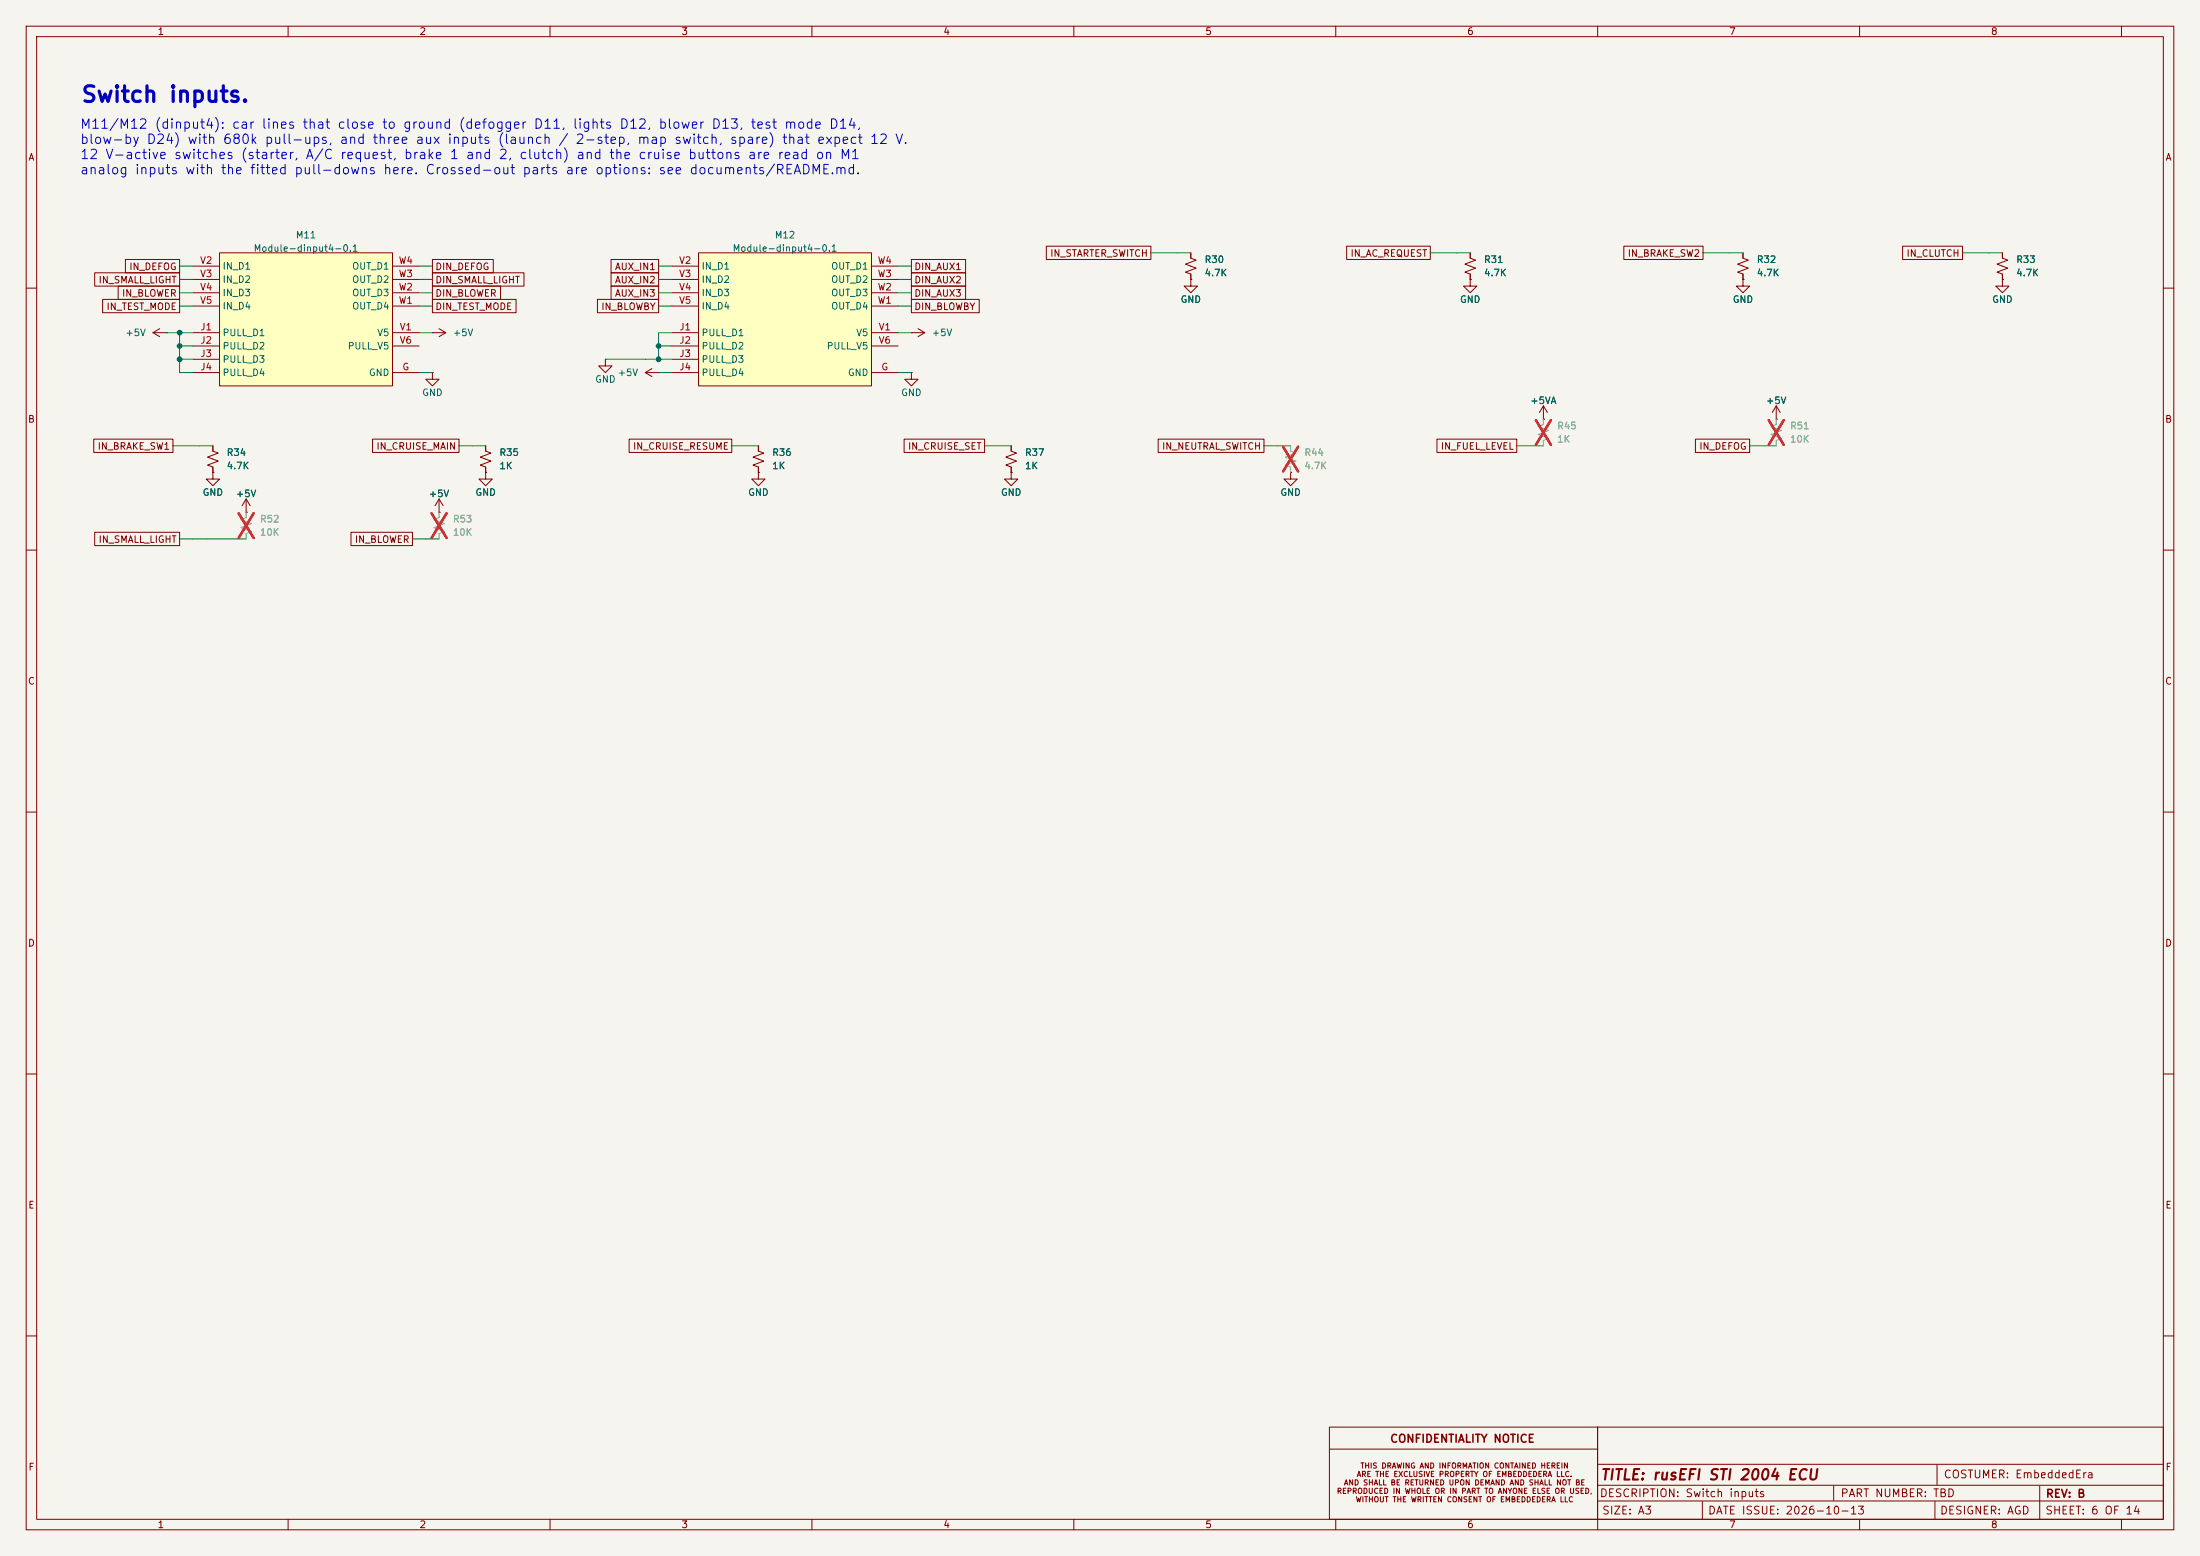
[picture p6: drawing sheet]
<svg xmlns="http://www.w3.org/2000/svg" width="420mm" height="297mm" viewBox="0 0 420 297" stroke-linecap="round" stroke-linejoin="round" font-family="sans-serif">
<path d="M0 0h420v297h-420z" fill="#f5f4ef" stroke="#f5f4ef" stroke-width=".19"/>
<g fill="none" stroke="#840000" stroke-width=".19">
<path d="M5 5h410v287h-410zM7 7h406v283h-406zM55 5v2M105 5v2M155 5v2M205 5v2M255 5v2M305 5v2M355 5v2M405 5v2M5 55h2M413 55h2"/>
<path d="M123.2 71.1l1.3 .8M123.2 71.1h2.5M124.5 70.4l-1.3 .7M125.7 71.1h.1M47 97.8h.1M47 95.3l-.8 1.2M47 95.3l.8 1.2M47 95.3v2.5M5 105h2M413 105h2M5 155h2M413 155h2"/>
<path d="M5 205h2M413 205h2M5 255h2M413 255h2M253.8 272.4h51.2v17.6h-51.2zM253.8 276.6h51.2M305 272.4h108v17.6h-108zM305 279.5h108M369.8 279.6v3.8M55 290v2M105 290v2M155 290v2"/>
<path d="M205 290v2M255 290v2M305 286.5h108M305 283.5h108M305 290v2M325 286.6v3.4M350 283.6v2.8M355 290v2M369.4 286.6v3.4M389.4 283.6v6.4M405 290v2"/>
</g>
<path d="M47 97.8v1l-1 .4 2 .7-2 .8 2 .8-1 .4v1" fill="none" stroke="#9c9b98" stroke-width=".19"/>
<path d="M45.6 98l2.8 4.7M48.4 98l-2.8 4.7" fill="none" stroke="#e12e31" stroke-width=".46"/>
<path d="M41.9 48.3h33v25.4h-33z" fill="#ffffc2"/>
<g fill="none" stroke="#840000" stroke-width=".19">
<path d="M36.8 50.8h5.1M36.8 53.3h5.1M36.8 55.9h5.1M36.8 58.4h5.1M41.9 48.3h33v25.4h-33zM74.9 50.8h5.1M74.9 53.3h5.1M74.9 55.9h5.1M74.9 58.4h5.1M29.2 63.5h2.5M29.2 63.5l1.3 .8M30.5 62.7l-1.3 .8"/>
<path d="M31.7 63.5h.1M36.8 71.1h5.1M36.8 63.5h5.1M36.8 66h5.1M36.8 68.6h5.1M74.9 71.1h5.1M74.9 63.5h5.1M74.9 66h5.1M82.5 63.5h.1M82.5 71.1v1.3h1.3l-1.3 1.3-1.2-1.3h1.2M82.5 71.1h.1M82.5 63.5h2.6"/>
<path d="M83.8 62.7l1.3 .8M85.1 63.5l-1.3 .8M174 63.5h.1M174 71.1v1.3h1.3l-1.3 1.3-1.3-1.3h1.3M174 71.1h.1M174 63.5h2.5M175.3 62.7l1.2 .8M176.5 63.5l-1.2 .8M40.6 90.2v1.2h1.3l-1.3 1.3-1.2-1.3h1.2M40.6 90.2h.1"/>
</g>
<path d="M133.3 48.3h33.1v25.4h-33.1z" fill="#ffffc2"/>
<g fill="none" stroke="#840000" stroke-width=".19">
<path d="M18.1 52.1h16.2v2.5h-16.2zM19.6 57.1h14.7v2.6h-14.7zM22.6 54.6h11.7v2.6h-11.7zM23.9 49.5h10.4v2.6h-10.4zM82.5 52.1h17.5v2.5h-17.5zM82.5 49.5h11.7v2.6h-11.7zM82.5 57.1h16v2.6h-16zM82.5 54.6h13.1v2.6h-13.1zM114.1 57.1h11.6v2.6h-11.6zM116.7 49.5h9v2.6h-9zM116.7 54.6h9v2.6h-9zM116.7 52.1h9v2.5h-9z"/>
<path d="M128.3 50.8h5M128.3 53.3h5M128.3 55.9h5M128.3 58.4h5M133.3 48.3h33.1v25.4h-33.1zM166.4 50.8h5M166.4 53.3h5M166.4 55.9h5M166.4 58.4h5M174 54.6h10.3v2.6h-10.3zM174 49.5h10.3v2.6h-10.3zM174 57.1h12.9v2.6h-12.9z"/>
<path d="M174 52.1h10.3v2.5h-10.3zM199.7 47h20v2.5h-20zM227.3 53.3v1.3h1.3l-1.3 1.3-1.2-1.3h1.2M227.3 53.3h.1M227.3 48.3v1l1 .4-2 .7 2 .8-2 .7 1 .4v1M257.1 47h15.9v2.5h-15.9zM280.7 48.3v1l1 .4-2 .7 2 .8-2 .7 1 .4v1M280.7 53.3v1.3h1.2l-1.2 1.3-1.3-1.3h1.3M280.7 53.3h.1M310 47h15.1v2.5h-15.1zM332.7 48.3v1l1.1 .4-2.1 .7 2.1 .8-2.1 .7 1 .4v1M332.7 53.3v1.3h1.3l-1.3 1.3-1.2-1.3h1.2"/>
<path d="M332.7 53.3h.1M363.2 47h11.4v2.5h-11.4zM382.3 48.3v1l1 .4-2 .7 2 .8-2 .7 1 .4v1M382.3 53.3v1.3h1.2l-1.2 1.3-1.3-1.3h1.3M382.3 53.3h.1M115.6 68.6v1.3h1.2l-1.2 1.2-1.3-1.2h1.3M115.6 68.6h.1M128.3 71.1h5M128.3 63.5h5M128.3 66h5M128.3 68.6h5M166.4 71.1h5"/>
<path d="M166.4 63.5h5M166.4 66h5M294.6 77.5l-.7 1.2M294.6 77.5l.8 1.2M294.6 77.5v2.5M339.1 77.5l-.8 1.2M339.1 77.5l.8 1.2M339.1 77.5v2.5M17.9 83.8h15.1v2.6h-15.1zM40.6 85.1v1l1.1 .4-2.1 .7 2.1 .8-2.1 .8 1 .4v1M40.6 90.2h.1M47 97.8h.1"/>
<path d="M71.1 83.8h16.5v2.6h-16.5zM83.8 97.8h.1M83.8 95.3l-.7 1.2M83.8 95.3l.8 1.2M83.8 95.3v2.5M92.7 90.2v1.2h1.3l-1.3 1.3-1.3-1.3h1.3M92.7 90.2h.1M92.7 85.1v1l1 .4-2 .7 2 .8-2 .8 1 .4v1M120.1 83.8h19.6v2.6h-19.6zM144.8 85.1v1l1 .4-2 .7 2 .8-2 .8 1 .4v1M144.8 90.2v1.2h1.2l-1.2 1.3-1.3-1.3h1.3M144.8 90.2h.1"/>
<path d="M172.6 83.8h15.4v2.6h-15.4zM193 90.2v1.2h1.3l-1.3 1.3-1.2-1.3h1.2M193 90.2h.1M193 85.1v1l1.1 .4-2.1 .7 2.1 .8-2.1 .8 1 .4v1M221.1 83.8h20.2v2.6h-20.2zM246.4 90.2v1.2h1.2l-1.2 1.3-1.3-1.3h1.3M246.4 90.2h.1M274.3 83.8h15.3v2.6h-15.3zM294.6 80h.1M323.7 83.8h10.3v2.6h-10.3zM339.1 80h.1M18.1 101.6h16.2v2.5h-16.2z"/>
<path d="M67 101.6h11.7v2.5h-11.7z"/>
</g>
<path d="M47 97.8v1M83.8 97.8v1l-1 .4 2 .7-2 .8 2 .8-1 .4v1M246.4 85.1v1l1 .4-2 .7 2 .8-2 .8 1 .4v1M294.6 80v1l-1 .4 2.1 .8-2.1 .7 2.1 .8-1.1 .4v1M339.1 80v1l-1 .4 2 .8-2 .7 2 .8-1 .4v1M47 101.9v1" fill="none" stroke="#9c9b98" stroke-width=".19"/>
<path d="M45.6 98l2.8 4.7M48.4 98l-2.8 4.7M82.4 98l2.9 4.7M85.3 98l-2.9 4.7M244.9 85.3l2.9 4.7M247.8 85.3l-2.9 4.7M293.2 80.2l2.9 4.7M296.1 80.2l-2.9 4.7M337.7 80.2l2.8 4.7M340.5 80.2l-2.8 4.7" fill="none" stroke="#e12e31" stroke-width=".46"/>
<g fill="none" stroke="#009600" stroke-width=".19">
<path d="M34.3 58.4h2.5M34.3 55.9h2.5M34.3 50.8h2.5M34.3 53.3h2.5M80 58.4h2.5M80 55.9h2.5M80 50.8h2.5M80 53.3h2.5M125.7 58.4h2.6M125.7 55.9h2.6M125.7 50.8h2.6M125.7 53.3h2.6"/>
<path d="M171.4 58.4h2.6M171.4 55.9h2.6M171.4 50.8h2.6M171.4 53.3h2.6M219.7 48.3h7.6M273 48.3h7.7M325.1 48.3h7.6M374.6 48.3h7.7M31.7 63.5h5.1M34.3 63.5v7.6h2.5M34.3 68.6h2.5M34.3 66h2.5"/>
<path d="M80 63.5h2.5M80 71.1h2.5M115.6 68.6h12.7M125.7 71.1h2.6M125.7 66h2.6M128.3 63.5h-2.6v5.1M171.4 63.5h2.6M171.4 71.1h2.6M33 85.1h7.6M87.6 85.1h5.1M139.7 85.1h5.1M188 85.1h5"/>
<path d="M241.3 85.1h5.1M289.6 85.1h5M334 85.1h5.1M34.3 102.9h12.7M78.7 102.9h5.1"/>
</g>
<g fill="#009600" stroke="#009600" stroke-width=".19">
<circle cx="34.3" cy="66" r=".46"/>
<circle cx="34.3" cy="68.6" r=".46"/>
<circle cx="34.3" cy="63.5" r=".46"/>
<circle cx="125.7" cy="66" r=".46"/>
<circle cx="125.7" cy="68.6" r=".46"/>
</g>
<text font-size="3" fill="#0000c2" x="15.3" y="20.3">Switch inputs.</text>
<text font-size="2" fill="#840000" x="305.4" y="283">TITLE: rusEFI STI 2004 ECU</text>
<g font-size="1.8" fill="#0000c2">
<text x="15.2" y="25">M11/M12 (dinput4): car lines that close to ground (defogger D11, lights D12, blower D13, test mode D14,</text>
<text x="15.2" y="27.9">blow-by D24) with 680k pull-ups, and three aux inputs (launch / 2-step, map switch, spare) that expect 12 V.</text>
<text x="15.2" y="30.8">12 V-active switches (starter, A/C request, brake 1 and 2, clutch) and the cruise buttons are read on M1</text>
<text x="15.2" y="33.7">analog inputs with the fitted pull-downs here. Crossed-out parts are options: see documents/README.md.</text>
</g>
<g font-size="1.5" fill="#840000">
<text x="265.3" y="275.7">CONFIDENTIALITY NOTICE</text>
<text x="305.3" y="286.1">DESCRIPTION: Switch inputs</text>
<text x="351.3" y="286.1">PART NUMBER: TBD</text>
<text x="370.9" y="282.5">COSTUMER: EmbeddedEra</text>
<text x="390.4" y="286.2">REV: B</text>
<text x="305.7" y="289.4">SIZE: A3</text>
<text x="325.9" y="289.4">DATE ISSUE: 2026-10-13</text>
<text x="370.2" y="289.4">DESIGNER: AGD</text>
<text x="390.3" y="289.4">SHEET: 6 OF 14</text>
</g>
<g font-size="1.3" fill="#840000">
<text x="30" y="7">1</text>
<text x="80" y="7">2</text>
<text x="130" y="7">3</text>
<text x="180" y="7">4</text>
<text x="230" y="7">5</text>
<text x="280" y="7">6</text>
<text x="330" y="7">7</text>
<text x="380" y="7">8</text>
<text x="5.3" y="31">A</text>
<text x="413.3" y="31">A</text>
<text x="24.6" y="51.9">IN_DEFOG</text>
<text x="83" y="51.9">DIN_DEFOG</text>
<text x="117.3" y="51.9">AUX_IN1</text>
<text x="174.4" y="51.9">DIN_AUX1</text>
<text x="200.4" y="49.3">IN_STARTER_SWITCH</text>
<text x="257.7" y="49.3">IN_AC_REQUEST</text>
<text x="310.6" y="49.3">IN_BRAKE_SW2</text>
<text x="363.8" y="49.3">IN_CLUTCH</text>
<text x="18.7" y="54.4">IN_SMALL_LIGHT</text>
<text x="20.2" y="59.5">IN_TEST_MODE</text>
<text x="23.2" y="56.9">IN_BLOWER</text>
<text x="83" y="54.4">DIN_SMALL_LIGHT</text>
<text x="83" y="59.5">DIN_TEST_MODE</text>
<text x="83" y="56.9">DIN_BLOWER</text>
<text x="114.7" y="59.5">IN_BLOWBY</text>
<text x="117.3" y="56.9">AUX_IN3</text>
<text x="117.3" y="54.4">AUX_IN2</text>
<text x="174.4" y="56.9">DIN_AUX3</text>
<text x="174.4" y="59.5">DIN_BLOWBY</text>
<text x="174.4" y="54.4">DIN_AUX2</text>
<text x="5.2" y="81">B</text>
<text x="413.2" y="81">B</text>
<text x="18.5" y="86.1">IN_BRAKE_SW1</text>
<text x="71.7" y="86.1">IN_CRUISE_MAIN</text>
<text x="120.7" y="86.1">IN_CRUISE_RESUME</text>
<text x="173.2" y="86.1">IN_CRUISE_SET</text>
<text x="221.7" y="86.1">IN_NEUTRAL_SWITCH</text>
<text x="274.9" y="86.1">IN_FUEL_LEVEL</text>
<text x="324.3" y="86.1">IN_DEFOG</text>
<text x="18.7" y="103.9">IN_SMALL_LIGHT</text>
<text x="67.6" y="103.9">IN_BLOWER</text>
<text x="5.2" y="131">C</text>
<text x="413.2" y="131">C</text>
<text x="5.2" y="181">D</text>
<text x="413.2" y="181">D</text>
<text x="5.3" y="231">E</text>
<text x="413.3" y="231">E</text>
<text x="5.3" y="281">F</text>
<text x="413.3" y="281">F</text>
<text x="30" y="292">1</text>
<text x="80" y="292">2</text>
<text x="130" y="292">3</text>
<text x="180" y="292">4</text>
<text x="230" y="292">5</text>
<text x="280" y="292">6</text>
<text x="330" y="292">7</text>
<text x="380" y="292">8</text>
</g>
<g font-size="1.3" fill="#006464">
<text x="56.4" y="45.8">M11</text>
<text x="147.8" y="45.8">M12</text>
<text x="42.4" y="51.8">IN_D1</text>
<text x="48.3" y="48.4">Module-dinput4-0.1</text>
<text x="67.1" y="51.8">OUT_D1</text>
<text x="133.8" y="51.8">IN_D1</text>
<text x="139.8" y="48.4">Module-dinput4-0.1</text>
<text x="158.6" y="51.8">OUT_D1</text>
<text x="229.9" y="50.5">R30</text>
<text x="229.9" y="53">4.7K</text>
<text x="283.2" y="50.5">R31</text>
<text x="283.2" y="53">4.7K</text>
<text x="335.3" y="50.5">R32</text>
<text x="335.3" y="53">4.7K</text>
<text x="384.8" y="50.5">R33</text>
<text x="384.8" y="53">4.7K</text>
<text x="42.4" y="54.3">IN_D2</text>
<text x="42.4" y="56.8">IN_D3</text>
<text x="42.4" y="59.4">IN_D4</text>
<text x="67.1" y="59.4">OUT_D4</text>
<text x="67.1" y="56.8">OUT_D3</text>
<text x="67.1" y="54.3">OUT_D2</text>
<text x="133.8" y="54.3">IN_D2</text>
<text x="133.8" y="56.8">IN_D3</text>
<text x="133.8" y="59.4">IN_D4</text>
<text x="158.6" y="59.4">OUT_D4</text>
<text x="158.6" y="56.8">OUT_D3</text>
<text x="158.6" y="54.3">OUT_D2</text>
<text x="225.3" y="58.1">GND</text>
<text x="278.6" y="58.1">GND</text>
<text x="330.7" y="58.1">GND</text>
<text x="380.2" y="58.1">GND</text>
<text x="23.8" y="64.5">+5V</text>
<text x="42.4" y="64.5">PULL_D1</text>
<text x="71.9" y="64.5">V5</text>
<text x="86.3" y="64.5">+5V</text>
<text x="133.8" y="64.5">PULL_D1</text>
<text x="163.3" y="64.5">V5</text>
<text x="177.8" y="64.5">+5V</text>
<text x="42.4" y="67">PULL_D2</text>
<text x="42.4" y="69.5">PULL_D3</text>
<text x="66.3" y="67">PULL_V5</text>
<text x="133.8" y="67">PULL_D2</text>
<text x="133.8" y="69.5">PULL_D3</text>
<text x="157.7" y="67">PULL_V5</text>
<text x="42.4" y="72.1">PULL_D4</text>
<text x="70.3" y="72.1">GND</text>
<text x="80.5" y="75.9">GND</text>
<text x="113.5" y="73.4">GND</text>
<text x="117.8" y="72.1">+5V</text>
<text x="133.8" y="72.1">PULL_D4</text>
<text x="161.8" y="72.1">GND</text>
<text x="171.9" y="75.9">GND</text>
<text x="292" y="77.4">+5VA</text>
<text x="337" y="77.4">+5V</text>
<text x="43.2" y="87.3">R34</text>
<text x="43.2" y="89.9">4.7K</text>
<text x="95.2" y="87.3">R35</text>
<text x="95.2" y="89.9">1K</text>
<text x="147.3" y="87.3">R36</text>
<text x="147.3" y="89.9">1K</text>
<text x="195.6" y="87.3">R37</text>
<text x="195.6" y="89.9">1K</text>
<text x="38.6" y="94.9">GND</text>
<text x="44.9" y="95.2">+5V</text>
<text x="81.8" y="95.2">+5V</text>
<text x="90.6" y="94.9">GND</text>
<text x="142.7" y="94.9">GND</text>
<text x="191" y="94.9">GND</text>
<text x="244.3" y="94.9">GND</text>
</g>
<g font-size="1.3" fill="#a90000">
<text x="38.1" y="50.7">V2</text>
<text x="38.1" y="53.2">V3</text>
<text x="76" y="53.2">W3</text>
<text x="76" y="50.7">W4</text>
<text x="129.5" y="50.7">V2</text>
<text x="129.5" y="53.2">V3</text>
<text x="167.5" y="53.2">W3</text>
<text x="167.5" y="50.7">W4</text>
<text x="38.1" y="55.7">V4</text>
<text x="38.1" y="58.3">V5</text>
<text x="76" y="58.3">W1</text>
<text x="76" y="55.7">W2</text>
<text x="129.5" y="55.7">V4</text>
<text x="129.5" y="58.3">V5</text>
<text x="167.5" y="58.3">W1</text>
<text x="167.5" y="55.7">W2</text>
<text x="38.2" y="63.4">J1</text>
<text x="38.2" y="65.9">J2</text>
<text x="76.2" y="63.4">V1</text>
<text x="76.2" y="65.9">V6</text>
<text x="129.6" y="63.4">J1</text>
<text x="129.6" y="65.9">J2</text>
<text x="167.6" y="63.4">V1</text>
<text x="167.6" y="65.9">V6</text>
<text x="38.2" y="68.4">J3</text>
<text x="38.2" y="71">J4</text>
<text x="76.7" y="71">G</text>
<text x="129.6" y="68.4">J3</text>
<text x="129.6" y="71">J4</text>
<text x="168.1" y="71">G</text>
</g>
<g font-size="1.3" fill="#939391">
<text x="297.2" y="82.2">R45</text>
<text x="341.6" y="82.2">R51</text>
<text x="248.9" y="87.3">R44</text>
<text x="248.9" y="89.9">4.7K</text>
<text x="297.2" y="84.8">1K</text>
<text x="341.6" y="84.8">10K</text>
<text x="49.5" y="100">R52</text>
<text x="86.3" y="100">R53</text>
<text x="49.5" y="102.6">10K</text>
<text x="86.3" y="102.6">10K</text>
</g>
<g font-size="1" fill="#840000">
<text x="259.6" y="280.5">THIS DRAWING AND INFORMATION CONTAINED HEREIN</text>
<text x="255.1" y="285.4">REPRODUCED IN WHOLE OR IN PART TO ANYONE ELSE OR USED,</text>
<text x="256.5" y="283.8">AND SHALL BE RETURNED UPON DEMAND AND SHALL NOT BE</text>
<text x="258.7" y="287">WITHOUT THE WRITTEN CONSENT OF EMBEDDEDERA LLC</text>
<text x="258.9" y="282.1">ARE THE EXCLUSIVE PROPERTY OF EMBEDDEDERA LLC.</text>
</g>
</svg>
